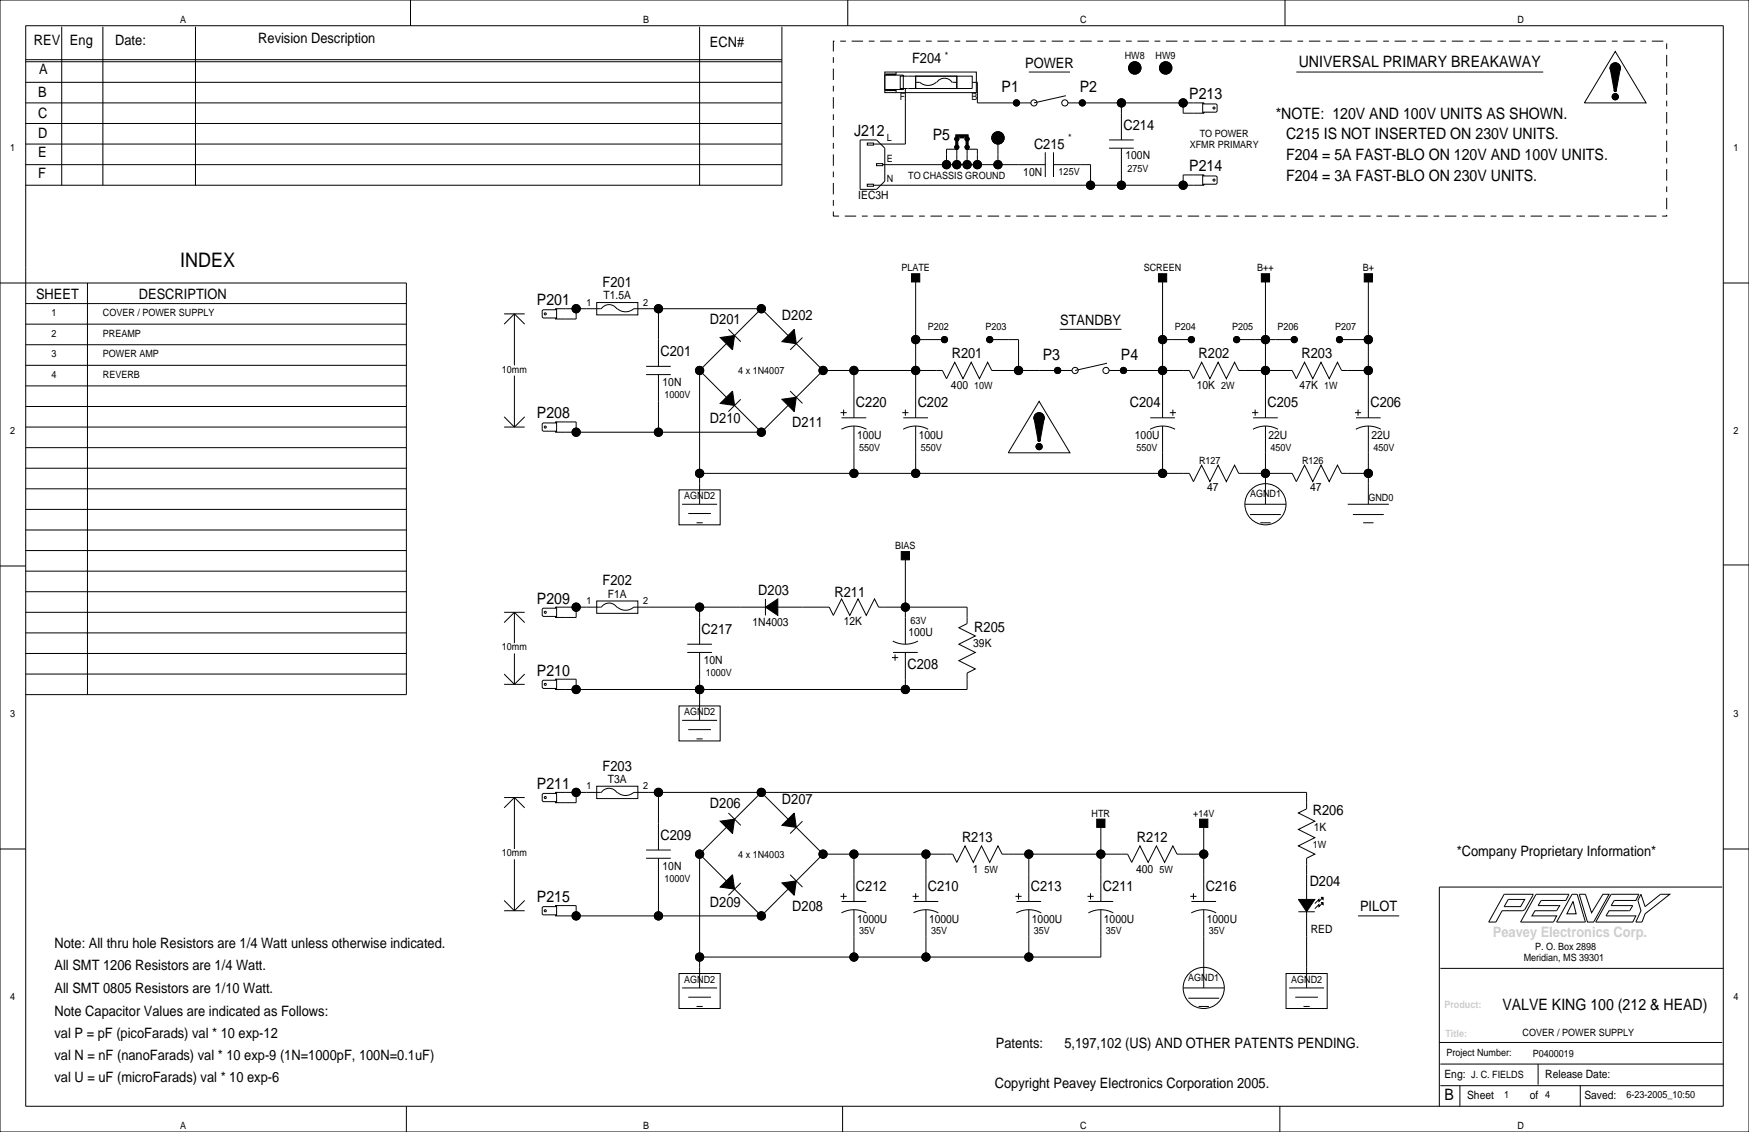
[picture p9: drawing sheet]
<svg xmlns="http://www.w3.org/2000/svg" width="432mm" height="279mm" viewBox="0 0 432 279" stroke-linecap="round" stroke-linejoin="round" font-family="sans-serif">
<g fill="none" stroke="#000" stroke-width=".25">
<path d="M0 0h431.8v279.4h-431.8zM6.3 15.2h186.7M6.3 14.7h186.7M6.3 6.4h419.1v266.6h-419.1zM15.2 6.6v39.1M25.4 6.6v39.1M48.3 6.6v39.1M101.3 0v6.4M172.7 6.6v39.1M193 6.6v39.1h-186.7M209.3 0v6.4M218.4 17.8h22.6v5.1h-22.6z"/>
<path d="M218.4 18.5h4.6v3.6h-4.6zM218.7 18.3l.2 .2 .3-.2 .3 .2 .2-.2 .3 .2 .2-.2 .3 .2 .2-.2 .3 .2 .2-.2M221.2 17.8v.5h-2.8M226.1 18.8h10.1v3h-10.1zM226.1 18.8h10.1M236.2 18.8h3.8v3h-3.8zM254 17.8h10.2M317.2 0v6.4M320 17.8h61M398.8 12.7l7.6 12.7h-15.2zM6.3 25.4h186.7M6.3 35.6h186.7"/>
<path d="M6.3 30.5h186.7M6.3 20.3h186.7M212.3 34.5h4.1l2 2.1v8.1l-2 2h-4.1zM214.1 35.3h1.5v.5h-1.5zM218.4 22.4h2.8v.5M218.7 22.4l.2-.3 .3 .3 .3-.3 .2 .3 .3-.3 .2 .3 .3-.3 .2 .3 .3-.3 .2 .3M223.5 21.8v13.8h-7.9M226.1 21.8v-3h-3.9v3h14M231.1 20.3a3 3 0 0 1-4 0h-1M231.2 20.4a2.29 2.29 0 0 1 3.9 0M235.2 20.3h1M240 20.3h1.3v5.1h8.9"/>
<path d="M246.4 35.6v5M251.5 25.4h3M258.1 37.6v6.1M260.1 37.6v6.1M263.1 23.6l-7.8 1.8M263.7 25.4h3M268 25.4h28.9M273.8 34.5h6.1M273.8 36.6h6.1M276.9 25.4v9.1M276.9 36.6v9.1M292.1 25.4v2.5h4.8"/>
<path d="M296.9 25.4h.3v.3h3l.3 .2v1.5l-.3 .3h-3v.2h-.3zM6.3 40.6h186.7M214.1 45.5h1.5v.5h-1.5zM215.6 45.7h81.3M216.4 40.4h1.5v.5h-1.5zM217.9 40.6h40.2M233.7 40.6v-3.8h2.5v3.8M238.8 40.6v-3.8h2.5v3.8M260.1 40.6h9.1v5.1M296.9 43.2h.3v.2h3l.3 .3v1.5l-.3 .3h-3v.2h-.3zM296.9 43.2h-4.8v2.5M0 69.8h100.3v101.6h-94"/>
<path d="M6.3 74.9h94M21.6 69.8v101.6M124.5 77.5h5M127 77.5l2.5 2.5M127 77.5l-2.5 2.5M127 77.5v12.7M134.1 76.5h3.1v-.3h.2v2.5h-.2v-.2h-3.1l-.2-.3v-1.5zM137.4 76.2h10.9M142.2 76.2v2.5h-4.8M147.3 74.7h10.2v3h-10.2zM148.4 76.3a2.29 2.29 0 0 1 3.9 0M152.4 76.2a3 3 0 0 0 4.1 0"/>
<path d="M156.5 76.2h31.7v.3l14.7 14.7v.5l-14.7 14.7v.3h-50.8M162.6 76.2v14.2M187.7 76.2v.3l-14.7 14.7v.2M188 76.2h.1M226.1 68.6v34.5M287 68.6v34.5M312.4 68.6v34.5M337.8 68.6v34.5M425.4 69.8h6.4M6.3 90.2h94M6.3 85.1h94M6.3 80h94"/>
<path d="M6.3 95.2h94M127 92.7v12.7M159.5 92.5h6.1M159.5 90.4h6.1M162.6 92.5v14.2M172.7 91.4h.1M173 91.4v.3l14.7 14.7v.3M173 91.4h-.3v33.1M179.8 81.3l3.1 3M182.9 98.6l-3.1 3M195.1 96.5l3 3.1M198.1 83.3l-3 3.1"/>
<path d="M202.9 91.4h29.8l1 2.1 2-4.1 2 4.1 2.1-4.1 2 4.1 2-4.1 1.1 2h15.4M203.2 91.4h.1M210.8 91.4v11.7M226.1 83.8h6.3M245.1 83.8h6.4v7.6M256.5 99.1l7.7 12.7h-15.3zM261.6 91.4h3.1M261.6 81.3h15.3M273.3 89.7l-7.9 1.7M273.8 91.4h3.1M278.1 91.4h15.5l1 2.1 2.1-4.1 2 4.1 2-4.1 2.1 4.1 2-4.1 1 2h13.2l1 2.1 2.1-4.1 2 4.1 2-4.1 2.1 4.1 2-4.1 1 2h6.6M287 83.8h6.4"/>
<path d="M306.1 83.8h12.7M331.5 83.8h6.3M6.3 115.6h94M6.3 110.5h94M6.3 105.4h94M6.3 100.3h94M124.5 105.4h5M124.5 102.9l2.5 2.5M129.5 102.9l-2.5 2.5M133.9 104.6l.2-.2h3.1v-.3h.2v2.6h-.2v-.3h-3.1l-.2-.2zM137.4 104.1h4.8v2.6M172.7 116.8h120.9l1 2.1 2.1-4.1 2 4.1 2-4.1 2.1 4.1 2-4.1 1 2h13.2l1 2.1 2.1-4.1 2 4.1 2-4.1 2.1 4.1 2-4.1 1 2h6.6"/>
<path d="M188 106.7h.1M207.5 101.9h1.5M207.7 106a6.4 6.4 0 0 1 6.2 0M207.8 103.1h6.1M208.3 101.1v1.5M210.8 105.2v11.6M222.8 101.9h1.5M223 106a6.4 6.4 0 0 1 6.1 0M223 103.1h6.1M223.5 101.1v1.5M226.1 105.2v11.6M283.9 106a6.4 6.4 0 0 1 6.2 0"/>
<path d="M284 103.1h6.1M287 105.2v11.6M288.8 101.9h1.5M289.6 101.1v1.5M309.1 101.9h1.5M309.3 106a6.4 6.4 0 0 1 6.2 0M309.4 103.1h6.1M309.9 101.1v1.5M312.4 105.2v19.3M334.5 101.9h1.5M334.7 106a6.4 6.4 0 0 1 6.2 0M334.8 103.1h6.1"/>
<path d="M335.3 101.1v1.5M337.8 105.2v19.3M0 139.7h6.3M6.3 135.9h94M6.3 130.8h94M6.3 125.7h94M6.3 120.7h94M167.6 120.9h10.2v8.6h-10.2zM168.4 124.5h8.6M169.9 126.7h5.6M172 129h1.5M172.7 121.9h.1"/>
<path d="M223.5 137.2v21.8M307.3 124.5h10.2M308.6 127h7.6M311.1 129h2.6M312.4 121.9h.1M332.7 124.5h10.2M334 127h7.6M336.5 129h2.6M425.4 139.4h6.4M6.3 156.2h94M6.3 151.1h94M6.3 146h94"/>
<path d="M6.3 141h94M124.5 151.1h5M127 151.1l2.5 2.6M127 151.1l-2.5 2.6M127 151.1v7.7M133.9 150.4l.2-.3h3.1v-.2h.2v2.5h-.2v-.3h-3.1l-.2-.2zM137.4 149.9h10.9M142.2 149.9v2.5h-4.8M147.3 148.3h10.2v3.1h-10.2zM148.4 149.9a2.29 2.29 0 0 1 3.9 0M152.4 149.8a3 3 0 0 0 4.1 0l32.5 .1M169.7 159h6.1"/>
<path d="M172.7 149.9v9.1M189 147.8v4.1M192 149.9h12.7l1 2 2.1-4.1 2 4.1 2-4.1 2.1 4.1 2-4.1 1 2.1h21.9v4l-2.1 1 4.1 2.1-4.1 2 4.1 2-4.1 2.1 4.1 2-2 1v4.1h-101.4M220.4 158.2a6.6 6.6 0 0 0 6.2 0M6.3 166.4h94M6.3 161.3h94M124.5 166.4l2.5 2.5M124.5 168.9h5M127 161.3v7.6M129.5 166.4l-2.5 2.5M133.9 168.1l.2-.2h3.1v-.3h.2v2.6h-.2v-.3h-3.1l-.2-.2zM137.4 167.6h4.8v2.6"/>
<path d="M167.6 174.2h10.2v8.7h-10.2zM168.4 177.8h8.6M169.7 161h6.1M172.7 170.2h.1M172.7 175.3h.1M172.7 161v16.8M220.2 162.3h1.5M220.5 161h6.1M221 161.5v1.6M223.5 161v9.2M124.5 196.8h5M127 196.8l2.5 2.6"/>
<path d="M127 196.8l-2.5 2.6M127 196.8v12.7M133.9 196.1l.2-.3h3.1v-.2h.2v2.5h-.2v-.2h-3.1l-.2-.3zM137.4 195.6h10.9M142.2 195.6v2.5h-4.8M147.3 194.1h10.2v3h-10.2zM148.4 195.6a2.29 2.29 0 0 1 3.9 0M152.4 195.6a3 3 0 0 0 4.1 0M156.5 195.6h166.1v4l-2.1 1.1 4.1 2-4.1 2 4.1 2.1-4.1 2 4.1 2-2 1v10.2M162.6 195.6v14.2M169.9 180.1h5.6M172 182.4h1.5"/>
<path d="M187.7 195.6v.2l-14.7 14.8v.2M188 195.6h.1M188.2 195.6v.2l14.7 14.8v.5l-14.7 14.7v.3h-50.8M0 209.5h6.3M127 212.1v12.7M159.5 211.8h6.1M159.5 209.8h6.1M162.6 211.8v14.3M172.7 210.8h.1M173 210.8v.3l14.7 14.7v.3M173 210.8h-.3v33M179.8 200.7l3.1 3"/>
<path d="M182.9 217.9l-3.1 3.1M195.1 215.9l3 3M198.1 202.7l-3 3M202.9 210.8h32.3l1 2.1 2.1-4.1 2 4.1 2-4.1 2 4.1 2.1-4.1 1 2h31l1 2.1 2-4.1 2.1 4.1 2-4.1 2 4.1 2.1-4.1 1 2h6.6M203.2 210.8h.1M210.8 210.8v11.7M228.6 210.8v11.7M254 210.8v11.7M271.8 203.2v19.3M297.2 203.2v19.3M425.2 218.9h-69.9v54.1M425.4 209.5h6.4"/>
<path d="M124.5 224.8h5M124.5 222.2l2.5 2.6M129.5 222.2l-2.5 2.6M133.9 224l.2-.2h3.1v-.3h.2v2.6h-.2v-.3h-3.1l-.2-.2zM137.4 223.5h4.8v2.6M188 226.1h.1M207.5 221.2h1.5M207.7 225.3a6.4 6.4 0 0 1 6.2 0M207.8 222.5h6.1M208.3 220.5v1.5M210.8 224.5v11.7M225.3 221.2h1.5"/>
<path d="M225.5 225.3a6.4 6.4 0 0 1 6.2 0M225.6 222.5h6M226.1 220.5v1.5M228.6 224.5v11.7M250.7 221.2h1.5M250.9 225.3a6.4 6.4 0 0 1 6.2 0M251 222.5h6M251.5 220.5v1.5M254 224.5v11.7M268.5 221.2h1.5M268.7 225.3a6.4 6.4 0 0 1 6.2 0M268.7 222.5h6.1"/>
<path d="M269.2 220.5v1.5M271.8 224.5v11.7h-99.1M293.9 221.2h1.5M294.1 225.3a6.4 6.4 0 0 1 6.2 0M294.1 222.5h6.1M294.6 220.5v1.5M297.2 224.5v19.3M320.5 225h4.1M322.6 225v18.8M326.4 223l-.8 .8v-.5l-1 1M326.4 221.7l-.8 .8v-.5l-1 1M335.3 226.1h10.1"/>
<path d="M355.6 239h69.8M371.3 220.7h7.2v.3l-2.1 3.5-.5 .3h-5.1l-1.5 2.8h-1.8zM372.4 222h4l-1 1.8h-4.1zM379.2 220.7h8.1l-.7 1.5h-6.1l-.8 1.3h5.4l-.8 1.3h-5.3l-.8 1.3h6.1l-.8 1.5h-8.1zM388.1 220.7h1.3l2 6.9h-7.1zM388.4 222.5l.7 3.1h-2.3zM389.9 220.7h1.5l1.5 4.6 2.8-4.6h1.6l-3.9 6.9h-1.5zM397.8 220.7h6.8l-.7 1.5h-5.4l-.7 1.3h5.3l-.8 1.3h-5l-.8 1.3h7.4l-.8 1.5h-9.1zM405.1 220.7l1 3.1 3.9-3.1h2.2l-6.1 4.9-.7 2h-1.5l1.2-2.8-.7-2.6zM167.6 240.3h10.2v8.6h-10.2zM168.4 243.8h8.6M169.9 246.1h5.6"/>
<path d="M172 248.4h1.5M172.7 241.3h.1M292.1 243.8h10.2M293.4 246.4h7.6M295.9 248.4h2.5M297.2 241.3h.1M317.5 240.3h10.2v8.6h-10.2zM318.3 243.8h8.6M319.8 246.1h5.6M321.8 248.4h1.5M322.6 241.3h.1M355.3 257.3h69.9"/>
<path d="M100.3 273v6.4M208 273v6.4M316 273v6.4M355.6 268h69.8M355.6 262.6h69.8M360.4 268v5M379.7 262.6v5.1M390.1 268v5"/>
<circle cx="280.2" cy="16.8" r="1.52"/>
<circle cx="280.2" cy="16.8" r=".76"/>
<circle cx="287.8" cy="16.8" r="1.52"/>
<circle cx="287.8" cy="16.8" r=".76"/>
<circle cx="398.8" cy="16.8" r="1.27"/>
<circle cx="236.2" cy="36.3" r=".51"/>
<circle cx="236.2" cy="34.3" r=".51"/>
<circle cx="238.8" cy="36.3" r=".51"/>
<circle cx="238.8" cy="34.3" r=".51"/>
<circle cx="246.4" cy="34" r="1.52"/>
<circle cx="246.4" cy="34" r=".76"/>
<circle cx="251" cy="25.4" r=".76"/>
<circle cx="255.3" cy="25.4" r=".76"/>
<circle cx="262.9" cy="25.4" r=".76"/>
<circle cx="267.2" cy="25.4" r=".76"/>
<circle cx="276.9" cy="25.4" r="1.02"/>
<circle cx="292.1" cy="25.4" r="1.02"/>
<circle cx="299.7" cy="26.7" r=".25"/>
<circle cx="398.8" cy="23.9" r=".76"/>
<circle cx="398.8" cy="22.4" r=".25"/>
<circle cx="233.7" cy="40.6" r="1.02"/>
<circle cx="236.2" cy="40.6" r="1.02"/>
<circle cx="238.8" cy="40.6" r="1.02"/>
<circle cx="241.3" cy="40.6" r="1.02"/>
<circle cx="246.4" cy="40.6" r="1.02"/>
<circle cx="269.2" cy="45.7" r="1.02"/>
<circle cx="276.9" cy="45.7" r="1.02"/>
<circle cx="292.1" cy="45.7" r="1.02"/>
<circle cx="299.7" cy="44.4" r=".25"/>
<circle cx="134.6" cy="77.5" r=".25"/>
<circle cx="142.2" cy="76.2" r="1.02"/>
<circle cx="162.6" cy="76.2" r="1.02"/>
<circle cx="188" cy="76.2" r="1.02"/>
<circle cx="172.7" cy="91.4" r="1.02"/>
<circle cx="203.2" cy="91.4" r="1.02"/>
<circle cx="210.8" cy="91.4" r="1.02"/>
<circle cx="226.1" cy="83.8" r="1.02"/>
<circle cx="226.1" cy="91.4" r="1.02"/>
<circle cx="233.2" cy="83.8" r=".76"/>
<circle cx="244.3" cy="83.8" r=".76"/>
<circle cx="251.5" cy="91.4" r="1.02"/>
<circle cx="261.1" cy="91.4" r=".76"/>
<circle cx="265.4" cy="91.4" r=".76"/>
<circle cx="273.1" cy="91.4" r=".76"/>
<circle cx="277.4" cy="91.4" r=".76"/>
<circle cx="287" cy="83.8" r="1.02"/>
<circle cx="287" cy="91.4" r="1.02"/>
<circle cx="294.1" cy="83.8" r=".76"/>
<circle cx="305.3" cy="83.8" r=".76"/>
<circle cx="312.4" cy="83.8" r="1.02"/>
<circle cx="312.4" cy="91.4" r="1.02"/>
<circle cx="319.5" cy="83.8" r=".76"/>
<circle cx="330.7" cy="83.8" r=".76"/>
<circle cx="337.8" cy="83.8" r="1.02"/>
<circle cx="337.8" cy="91.4" r="1.02"/>
<circle cx="134.6" cy="105.4" r=".25"/>
<circle cx="142.2" cy="106.7" r="1.02"/>
<circle cx="162.6" cy="106.7" r="1.02"/>
<circle cx="172.7" cy="116.8" r="1.02"/>
<circle cx="188" cy="106.7" r="1.02"/>
<circle cx="210.8" cy="116.8" r="1.02"/>
<circle cx="226.1" cy="116.8" r="1.02"/>
<circle cx="256.5" cy="103.1" r="1.27"/>
<circle cx="256.5" cy="110.2" r=".76"/>
<circle cx="256.5" cy="108.7" r=".25"/>
<circle cx="287" cy="116.8" r="1.02"/>
<circle cx="312.4" cy="116.8" r="1.02"/>
<circle cx="337.8" cy="116.8" r="1.02"/>
<circle cx="312.4" cy="124.5" r="5.1"/>
<circle cx="134.6" cy="151.1" r=".25"/>
<circle cx="142.2" cy="149.9" r="1.02"/>
<circle cx="172.7" cy="149.9" r="1.02"/>
<circle cx="223.5" cy="149.9" r="1.02"/>
<circle cx="134.6" cy="168.9" r=".25"/>
<circle cx="142.2" cy="170.2" r="1.02"/>
<circle cx="172.7" cy="170.2" r="1.02"/>
<circle cx="223.5" cy="170.2" r="1.02"/>
<circle cx="134.6" cy="196.8" r=".25"/>
<circle cx="142.2" cy="195.6" r="1.02"/>
<circle cx="162.6" cy="195.6" r="1.02"/>
<circle cx="188" cy="195.6" r="1.02"/>
<circle cx="172.7" cy="210.8" r="1.02"/>
<circle cx="203.2" cy="210.8" r="1.02"/>
<circle cx="210.8" cy="210.8" r="1.02"/>
<circle cx="228.6" cy="210.8" r="1.02"/>
<circle cx="254" cy="210.8" r="1.02"/>
<circle cx="271.8" cy="210.8" r="1.02"/>
<circle cx="297.2" cy="210.8" r="1.02"/>
<circle cx="134.6" cy="224.8" r=".25"/>
<circle cx="142.2" cy="226.1" r="1.02"/>
<circle cx="162.6" cy="226.1" r="1.02"/>
<circle cx="172.7" cy="236.2" r="1.02"/>
<circle cx="188" cy="226.1" r="1.02"/>
<circle cx="210.8" cy="236.2" r="1.02"/>
<circle cx="228.6" cy="236.2" r="1.02"/>
<circle cx="254" cy="236.2" r="1.02"/>
<circle cx="297.2" cy="243.8" r="5.1"/>
</g>
<g fill="#000" stroke="#000" stroke-width=".25">
<path d="M237 33.8h1v.2h-1z" fill-rule="evenodd"/>
<path d="M236 33.3h3v3.5h-.5v-3h-2v3h-.5z" fill-rule="evenodd"/>
<path d="M397.5 16.8h2.5l-1 5.6h-.5z" fill-rule="evenodd"/>
<path d="M225 67.6h2.1v2h-2.1z" fill-rule="evenodd"/>
<path d="M286 67.6h2v2h-2z" fill-rule="evenodd"/>
<path d="M311.4 67.6h2v2h-2z" fill-rule="evenodd"/>
<path d="M336.8 67.6h2v2h-2z" fill-rule="evenodd"/>
<path d="M177.8 99.6l3-3.1 .6 3.6z" fill-rule="evenodd"/>
<path d="M177.8 83.3l3.6-.5-.6 3.6z" fill-rule="evenodd"/>
<path d="M193 84.3l3.1-3 .5 3.5z" fill-rule="evenodd"/>
<path d="M193 98.6l3.6-.6-.5 3.6z" fill-rule="evenodd"/>
<path d="M255.3 103.1h2.5l-1 5.6h-.5z" fill-rule="evenodd"/>
<path d="M222.5 136.1h2v2.1h-2z" fill-rule="evenodd"/>
<path d="M189 149.9l3-2.1v4.1z" fill-rule="evenodd"/>
<path d="M177.8 202.7l3.6-.5-.6 3.5z" fill-rule="evenodd"/>
<path d="M177.8 218.9l3-3 .6 3.6z" fill-rule="evenodd"/>
<path d="M193 203.7l3.1-3 .5 3.5z" fill-rule="evenodd"/>
<path d="M270.8 202.2h2v2h-2z" fill-rule="evenodd"/>
<path d="M296.2 202.2h2v2h-2z" fill-rule="evenodd"/>
<path d="M193 217.9l3.6-.5-.5 3.6z" fill-rule="evenodd"/>
<path d="M320.5 222h4.1l-2 3z" fill-rule="evenodd"/>
<path d="M326.1 222.8h.5v.5z" fill-rule="evenodd"/>
<path d="M326.1 221.5h.5v.5z" fill-rule="evenodd"/>
<circle cx="280.2" cy="16.8" r="1.52"/>
<circle cx="280.2" cy="16.8" r=".76"/>
<circle cx="287.8" cy="16.8" r="1.52"/>
<circle cx="287.8" cy="16.8" r=".76"/>
<circle cx="398.8" cy="16.8" r="1.27"/>
<circle cx="236.2" cy="36.3" r=".51"/>
<circle cx="236.2" cy="34.3" r=".51"/>
<circle cx="238.8" cy="36.3" r=".51"/>
<circle cx="238.8" cy="34.3" r=".51"/>
<circle cx="246.4" cy="34" r="1.52"/>
<circle cx="246.4" cy="34" r=".76"/>
<circle cx="251" cy="25.4" r=".76"/>
<circle cx="267.2" cy="25.4" r=".76"/>
<circle cx="276.9" cy="25.4" r="1.02"/>
<circle cx="292.1" cy="25.4" r="1.02"/>
<circle cx="398.8" cy="23.9" r=".76"/>
<circle cx="398.8" cy="22.4" r=".25"/>
<circle cx="233.7" cy="40.6" r="1.02"/>
<circle cx="236.2" cy="40.6" r="1.02"/>
<circle cx="238.8" cy="40.6" r="1.02"/>
<circle cx="241.3" cy="40.6" r="1.02"/>
<circle cx="246.4" cy="40.6" r="1.02"/>
<circle cx="269.2" cy="45.7" r="1.02"/>
<circle cx="276.9" cy="45.7" r="1.02"/>
<circle cx="292.1" cy="45.7" r="1.02"/>
<circle cx="142.2" cy="76.2" r="1.02"/>
<circle cx="162.6" cy="76.2" r="1.02"/>
<circle cx="188" cy="76.2" r="1.02"/>
<circle cx="172.7" cy="91.4" r="1.02"/>
<circle cx="203.2" cy="91.4" r="1.02"/>
<circle cx="210.8" cy="91.4" r="1.02"/>
<circle cx="226.1" cy="83.8" r="1.02"/>
<circle cx="226.1" cy="91.4" r="1.02"/>
<circle cx="233.2" cy="83.8" r=".76"/>
<circle cx="244.3" cy="83.8" r=".76"/>
<circle cx="251.5" cy="91.4" r="1.02"/>
<circle cx="261.1" cy="91.4" r=".76"/>
<circle cx="277.4" cy="91.4" r=".76"/>
<circle cx="287" cy="83.8" r="1.02"/>
<circle cx="287" cy="91.4" r="1.02"/>
<circle cx="294.1" cy="83.8" r=".76"/>
<circle cx="305.3" cy="83.8" r=".76"/>
<circle cx="312.4" cy="83.8" r="1.02"/>
<circle cx="312.4" cy="91.4" r="1.02"/>
<circle cx="319.5" cy="83.8" r=".76"/>
<circle cx="330.7" cy="83.8" r=".76"/>
<circle cx="337.8" cy="83.8" r="1.02"/>
<circle cx="337.8" cy="91.4" r="1.02"/>
<circle cx="142.2" cy="106.7" r="1.02"/>
<circle cx="162.6" cy="106.7" r="1.02"/>
<circle cx="172.7" cy="116.8" r="1.02"/>
<circle cx="188" cy="106.7" r="1.02"/>
<circle cx="210.8" cy="116.8" r="1.02"/>
<circle cx="226.1" cy="116.8" r="1.02"/>
<circle cx="256.5" cy="103.1" r="1.27"/>
<circle cx="256.5" cy="110.2" r=".76"/>
<circle cx="256.5" cy="108.7" r=".25"/>
<circle cx="287" cy="116.8" r="1.02"/>
<circle cx="312.4" cy="116.8" r="1.02"/>
<circle cx="337.8" cy="116.8" r="1.02"/>
<circle cx="142.2" cy="149.9" r="1.02"/>
<circle cx="172.7" cy="149.9" r="1.02"/>
<circle cx="223.5" cy="149.9" r="1.02"/>
<circle cx="142.2" cy="170.2" r="1.02"/>
<circle cx="172.7" cy="170.2" r="1.02"/>
<circle cx="223.5" cy="170.2" r="1.02"/>
<circle cx="142.2" cy="195.6" r="1.02"/>
<circle cx="162.6" cy="195.6" r="1.02"/>
<circle cx="188" cy="195.6" r="1.02"/>
<circle cx="172.7" cy="210.8" r="1.02"/>
<circle cx="203.2" cy="210.8" r="1.02"/>
<circle cx="210.8" cy="210.8" r="1.02"/>
<circle cx="228.6" cy="210.8" r="1.02"/>
<circle cx="254" cy="210.8" r="1.02"/>
<circle cx="271.8" cy="210.8" r="1.02"/>
<circle cx="297.2" cy="210.8" r="1.02"/>
<circle cx="142.2" cy="226.1" r="1.02"/>
<circle cx="162.6" cy="226.1" r="1.02"/>
<circle cx="172.7" cy="236.2" r="1.02"/>
<circle cx="188" cy="226.1" r="1.02"/>
<circle cx="210.8" cy="236.2" r="1.02"/>
<circle cx="228.6" cy="236.2" r="1.02"/>
<circle cx="254" cy="236.2" r="1.02"/>
</g>
<path d="M205.7 10.2h205.8v43.1h-205.8z" fill="none" stroke="#000" stroke-width=".25" stroke-dasharray="1.4 1.4 2.8 1.4" stroke-linecap="butt"/>
<text font-size="4.9" x="44.4" y="65.8">INDEX</text>
<g font-size="3.9">
<text x="320.6" y="16.6">UNIVERSAL PRIMARY BREAKAWAY</text>
<text x="247.3" y="22.7">P1</text>
<text x="266.6" y="22.7">P2</text>
<text x="293.6" y="24.5">P213</text>
<text x="315" y="29.3">*NOTE: 120V AND 100V UNITS AS SHOWN.</text>
<text x="210.8" y="33.6">J212</text>
<text x="230.3" y="34.5">P5</text>
<text x="317.5" y="34.4">C215 IS NOT INSERTED ON 230V UNITS.</text>
<text x="317.5" y="39.5">F204 = 5A FAST-BLO ON 120V AND 100V UNITS.</text>
<text x="293.6" y="42.3">P214</text>
<text x="317.5" y="44.6">F204 = 3A FAST-BLO ON 230V UNITS.</text>
<text x="132.6" y="75.3">P201</text>
<text x="257.5" y="88.8">P3</text>
<text x="276.8" y="88.8">P4</text>
<text x="132.6" y="103.2">P208</text>
<text x="132.6" y="149">P209</text>
<text x="132.6" y="166.7">P210</text>
<text x="132.6" y="194.7">P211</text>
<text x="132.6" y="222.6">P215</text>
<text x="370.9" y="249.2">VALVE KING 100 (212 &amp; HEAD)</text>
<text x="356.6" y="271.4">B</text>
</g>
<g font-size="3.5">
<text x="8.4" y="11.1">REV</text>
<text x="17.3" y="11.1">Eng</text>
<text x="28.4" y="11.1">Date:</text>
<text x="63.8" y="10.6">Revision Description</text>
<text x="175.3" y="11.6">ECN#</text>
<text x="225.2" y="15.5">F204</text>
<text x="253.1" y="16.7">POWER</text>
<text x="9.4" y="23.8">B</text>
<text x="9.7" y="18.3">A</text>
<text x="9.4" y="29.2">C</text>
<text x="9.4" y="34">D</text>
<text x="277.4" y="32">C214</text>
<text x="9.4" y="38.8">E</text>
<text x="255.3" y="36.8">C215</text>
<text x="9.4" y="43.9">F</text>
<text x="148.8" y="70.8">F201</text>
<text x="8.9" y="73.9">SHEET</text>
<text x="34.3" y="73.9">DESCRIPTION</text>
<text x="175.3" y="80">D201</text>
<text x="193.1" y="79">D202</text>
<text x="261.7" y="80.2">STANDBY</text>
<text x="163.1" y="87.8">C201</text>
<text x="235" y="88.4">R201</text>
<text x="295.9" y="88.4">R202</text>
<text x="321.3" y="88.4">R203</text>
<text x="211.3" y="100.5">C220</text>
<text x="226.6" y="100.5">C202</text>
<text x="278.9" y="100.5">C204</text>
<text x="312.9" y="100.5">C205</text>
<text x="338.3" y="100.5">C206</text>
<text x="175.3" y="104.4">D210</text>
<text x="195.6" y="105.4">D211</text>
<text x="148.8" y="144.5">F202</text>
<text x="187.2" y="146.8">D203</text>
<text x="206" y="147.3">R211</text>
<text x="240.5" y="155.9">R205</text>
<text x="173.2" y="156.4">C217</text>
<text x="224" y="165.1">C208</text>
<text x="148.8" y="190.2">F203</text>
<text x="175.3" y="199.4">D206</text>
<text x="193.1" y="198.4">D207</text>
<text x="324.1" y="201.1">R206</text>
<text x="163.1" y="207.2">C209</text>
<text x="237.5" y="207.7">R213</text>
<text x="280.7" y="207.7">R212</text>
<text x="359.7" y="211.3">*Company Proprietary Information*</text>
<text x="211.3" y="219.9">C212</text>
<text x="229.1" y="219.9">C210</text>
<text x="254.5" y="219.9">C213</text>
<text x="272.3" y="219.9">C211</text>
<text x="297.7" y="219.9">C216</text>
<text x="323.3" y="218.7">D204</text>
<text x="175.3" y="223.8">D209</text>
<text x="195.6" y="224.8">D208</text>
<text x="335.8" y="224.8">PILOT</text>
<text x="13.5" y="233.9">Note: All thru hole Resistors are 1/4 Watt unless otherwise indicated.</text>
<text x="13.5" y="239.5">All SMT 1206 Resistors are 1/4 Watt.</text>
<text x="13.5" y="245.1">All SMT 0805 Resistors are 1/10 Watt.</text>
<text x="13.5" y="250.7">Note Capacitor Values are indicated as Follows:</text>
<text x="13.5" y="256.3">val P = pF (picoFarads) val * 10 exp-12</text>
<text x="13.5" y="261.6">val N = nF (nanoFarads) val * 10 exp-9 (1N=1000pF, 100N=0.1uF)</text>
<text x="245.9" y="258.8">Patents:</text>
<text x="262.8" y="258.8">5,197,102 (US) AND OTHER PATENTS PENDING.</text>
<text x="13.5" y="267.2">val U = uF (microFarads) val * 10 exp-6</text>
<text x="245.6" y="268.4">Copyright Peavey Electronics Corporation 2005.</text>
</g>
<text font-size="3.5" fill="#ccc" x="368.6" y="231.4">Peavey Electronics Corp.</text>
<g font-size="2.8">
<text x="277.9" y="39.4">100N</text>
<text x="252.6" y="43.4">10N</text>
<text x="211.9" y="49">IEC3H</text>
<text x="149" y="73.8">T1.5A</text>
<text x="163.6" y="95.2">10N</text>
<text x="234.8" y="96">400</text>
<text x="295.5" y="96">10K</text>
<text x="320.9" y="96">47K</text>
<text x="211.6" y="108.5">100U</text>
<text x="226.8" y="108.5">100U</text>
<text x="280.2" y="108.5">100U</text>
<text x="313.2" y="108.5">22U</text>
<text x="338.6" y="108.5">22U</text>
<text x="298.1" y="121.2">47</text>
<text x="323.5" y="121.2">47</text>
<text x="150.1" y="147.5">F1A</text>
<text x="185.8" y="154.4">1N4003</text>
<text x="208.3" y="154.2">12K</text>
<text x="224.3" y="156.9">100U</text>
<text x="240.3" y="159.8">39K</text>
<text x="173.7" y="163.8">10N</text>
<text x="150.1" y="193.2">T3A</text>
<text x="324.4" y="205.2">1K</text>
<text x="163.6" y="214.6">10N</text>
<text x="240.1" y="215.4">1</text>
<text x="280.5" y="215.4">400</text>
<text x="211.6" y="227.8">1000U</text>
<text x="229.4" y="227.8">1000U</text>
<text x="254.8" y="227.8">1000U</text>
<text x="272.5" y="227.8">1000U</text>
<text x="297.9" y="227.8">1000U</text>
<text x="323.6" y="230.3">RED</text>
<text x="356.6" y="266.1">Eng:</text>
<text x="381.5" y="266.1">Release Date:</text>
<text x="362.2" y="271.2">Sheet</text>
<text x="377.7" y="271.2">of</text>
<text x="391.2" y="271.2">Saved:</text>
</g>
<g font-size="2.5">
<text x="44.4" y="5.6">A</text>
<text x="158.7" y="5.6">B</text>
<text x="266.7" y="5.6">C</text>
<text x="374.6" y="5.6">D</text>
<text x="233.2" y="14.5">*</text>
<text x="277.7" y="14.5">HW8</text>
<text x="285.3" y="14.5">HW9</text>
<text x="222.2" y="24.7">F</text>
<text x="239.8" y="24.7">B</text>
<text x="218.9" y="34.8">L</text>
<text x="263.7" y="34.8">*</text>
<text x="296.2" y="33.9">TO POWER</text>
<text x="2.5" y="37.4">1</text>
<text x="218.9" y="39.9">E</text>
<text x="293.7" y="36.4">XFMR PRIMARY</text>
<text x="428" y="37.4">1</text>
<text x="218.9" y="45">N</text>
<text x="224.2" y="44.1">TO CHASSIS GROUND</text>
<text x="261.4" y="43.2">125V</text>
<text x="278.4" y="42.4">275V</text>
<text x="222.5" y="66.9">PLATE</text>
<text x="282.4" y="66.9">SCREEN</text>
<text x="310.4" y="66.9">B++</text>
<text x="336.4" y="66.9">B+</text>
<text x="144.8" y="75.5">1</text>
<text x="158.8" y="75.5">2</text>
<text x="12.7" y="78">1</text>
<text x="12.7" y="83.1">2</text>
<text x="25.4" y="78">COVER / POWER SUPPLY</text>
<text x="25.4" y="83.1">PREAMP</text>
<text x="229.1" y="81.6">P202</text>
<text x="243.3" y="81.6">P203</text>
<text x="290" y="81.6">P204</text>
<text x="304.2" y="81.6">P205</text>
<text x="315.4" y="81.6">P206</text>
<text x="329.6" y="81.6">P207</text>
<text x="12.7" y="88.2">3</text>
<text x="25.4" y="88.2">POWER AMP</text>
<text x="12.7" y="93.2">4</text>
<text x="25.4" y="93.2">REVERB</text>
<text x="123.9" y="92">10mm</text>
<text x="182.3" y="92.3">4 x 1N4007</text>
<text x="164.1" y="98.3">1000V</text>
<text x="240.5" y="96">10W</text>
<text x="301.5" y="96">2W</text>
<text x="326.9" y="96">1W</text>
<text x="2.5" y="107.2">2</text>
<text x="428" y="107.2">2</text>
<text x="212.1" y="111.2">550V</text>
<text x="227.3" y="111.2">550V</text>
<text x="280.6" y="111.2">550V</text>
<text x="313.7" y="111.2">450V</text>
<text x="339.1" y="111.2">450V</text>
<text x="296" y="114.6">R127</text>
<text x="321.4" y="114.6">R126</text>
<text x="168.9" y="123.2">AGND2</text>
<text x="308.6" y="122.7">AGND1</text>
<text x="337.8" y="123.7">GND0</text>
<text x="221" y="135.5">BIAS</text>
<text x="144.8" y="149.1">1</text>
<text x="158.8" y="149.1">2</text>
<text x="224.8" y="153.9">63V</text>
<text x="123.9" y="160.6">10mm</text>
<text x="174.2" y="166.9">1000V</text>
<text x="2.5" y="177.1">3</text>
<text x="168.9" y="176.6">AGND2</text>
<text x="428" y="177.1">3</text>
<text x="144.8" y="194.8">1</text>
<text x="158.8" y="194.8">2</text>
<text x="269.5" y="201.5">HTR</text>
<text x="294.6" y="201.5">+14V</text>
<text x="324.1" y="209.3">1W</text>
<text x="123.9" y="211.4">10mm</text>
<text x="182.3" y="211.7">4 x 1N4003</text>
<text x="243.1" y="215.4">5W</text>
<text x="286.3" y="215.4">5W</text>
<text x="164.1" y="217.7">1000V</text>
<text x="212.1" y="230.6">35V</text>
<text x="229.9" y="230.6">35V</text>
<text x="255.3" y="230.6">35V</text>
<text x="273.1" y="230.6">35V</text>
<text x="298.5" y="230.6">35V</text>
<text x="376.2" y="237.3">Meridian, MS 39301</text>
<text x="379" y="234.5">P. O. Box 2898</text>
<text x="168.9" y="242.6">AGND2</text>
<text x="293.4" y="242.1">AGND1</text>
<text x="318.8" y="242.6">AGND2</text>
<text x="2.5" y="246.9">4</text>
<text x="428" y="246.9">4</text>
<text x="375.9" y="255.8">COVER / POWER SUPPLY</text>
<text x="357.1" y="260.6">Project Number:</text>
<text x="378.5" y="260.9">P0400019</text>
<text x="363.2" y="266">J. C. FIELDS</text>
<text x="371.3" y="271">1</text>
<text x="381.5" y="271">4</text>
<text x="401.6" y="271">6-23-2005_10:50</text>
<text x="44.4" y="278.7">A</text>
<text x="158.7" y="278.7">B</text>
<text x="266.7" y="278.7">C</text>
<text x="374.6" y="278.7">D</text>
</g>
<g font-size="2.5" fill="#ccc">
<text x="356.6" y="248.7">Product:</text>
<text x="356.9" y="256.1">Title:</text>
</g>
</svg>
